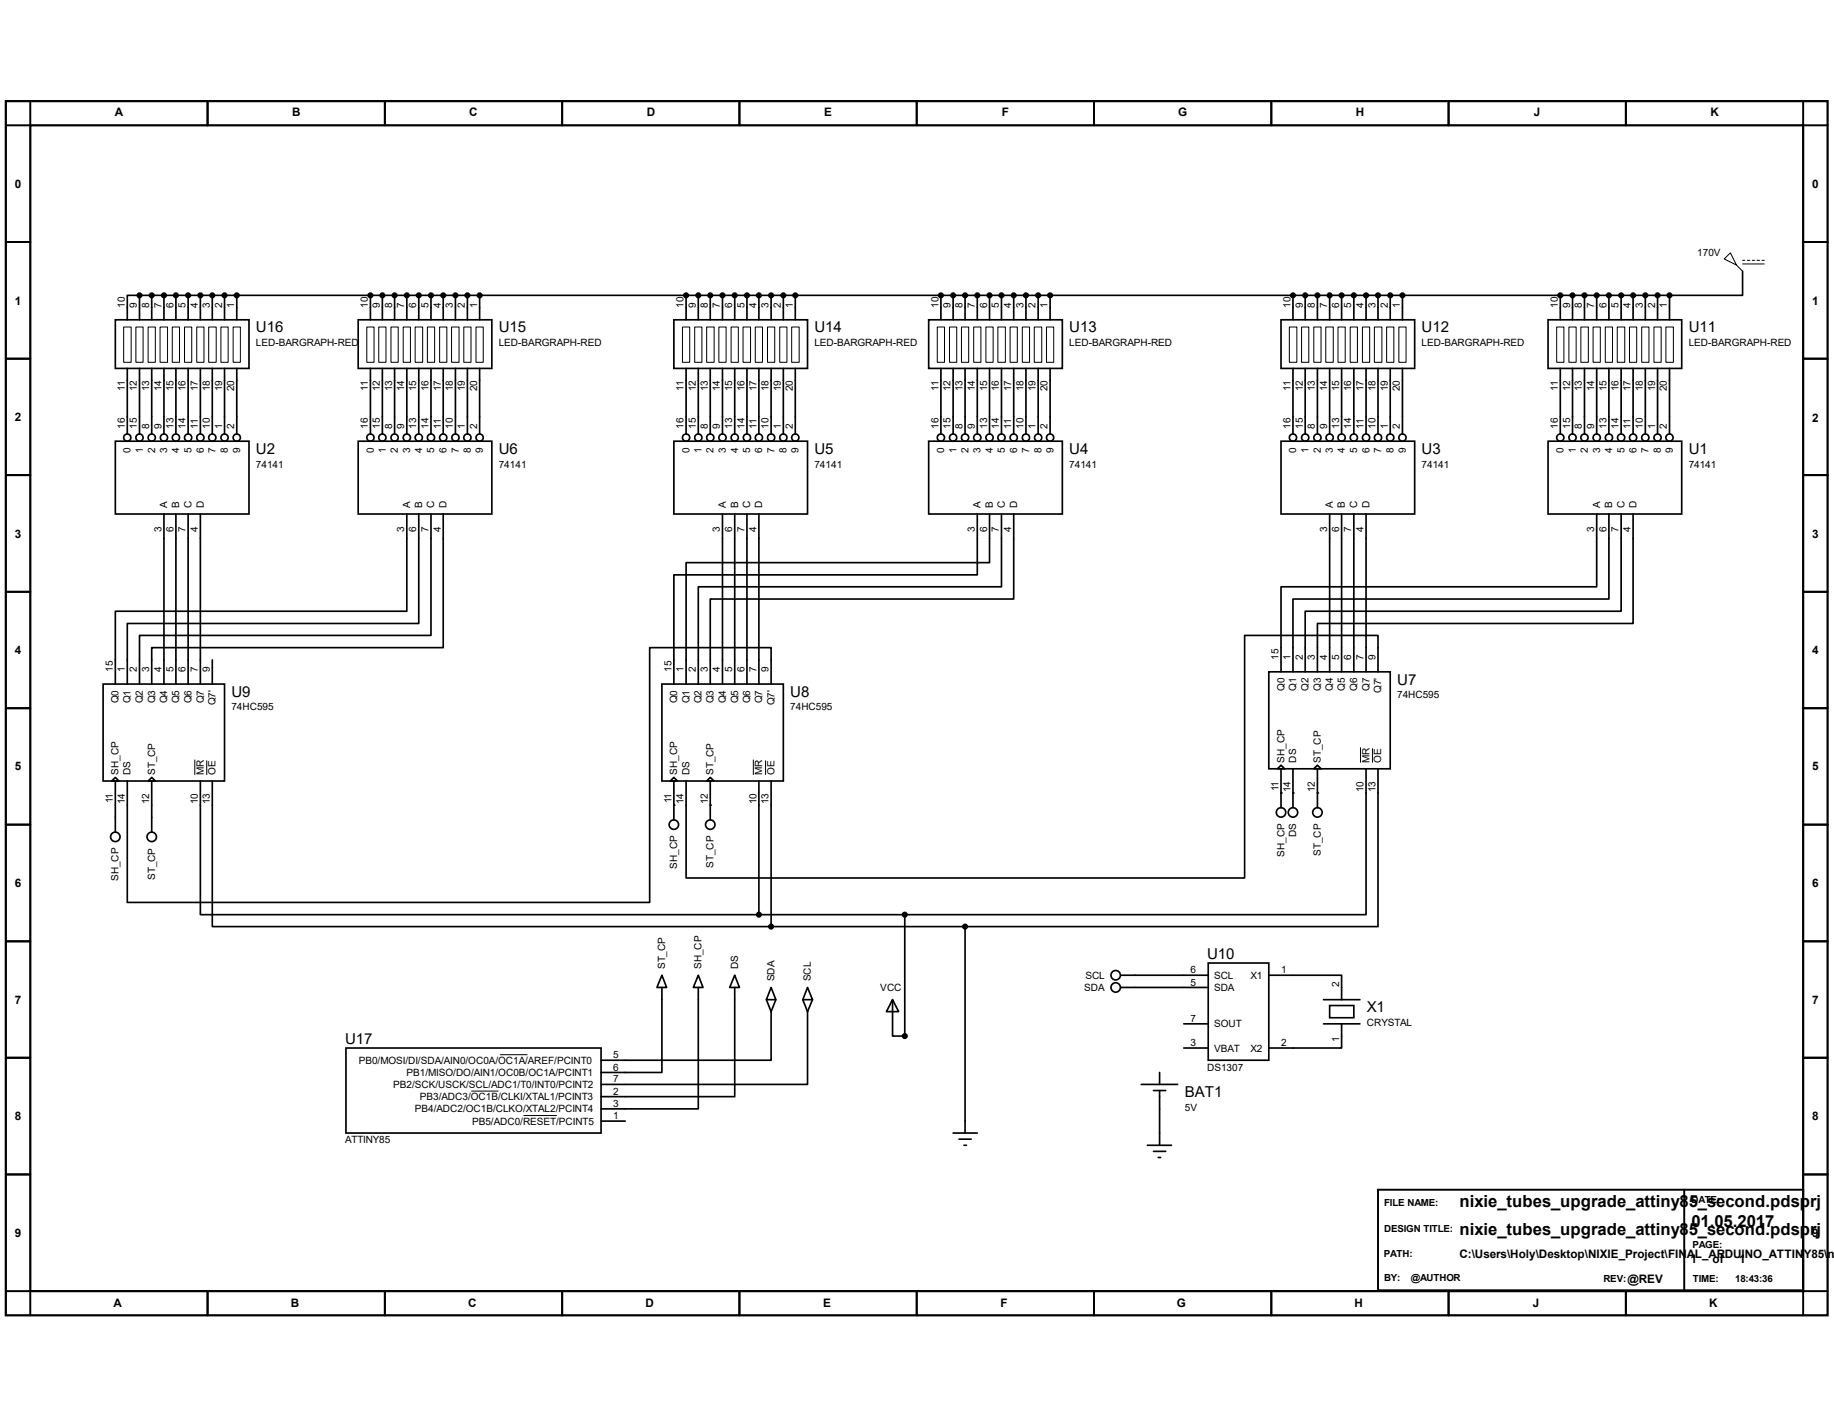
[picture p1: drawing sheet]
<svg xmlns="http://www.w3.org/2000/svg" width="279mm" height="216mm" viewBox="0 0 279 216" stroke-linecap="round" stroke-linejoin="round" font-family="sans-serif">
<path d="M.9 15.4h277.5v185h-277.5zM4.6 19.1h270.1v177.6h-270.1z" fill="none" stroke="#000" stroke-width=".34"/>
<g fill="none" stroke="#000" stroke-width=".3">
<path d="M4.6 15.4v3.7h-3.7M31.6 15.4v3.7M58.6 15.4v3.7M85.6 15.4v3.7M112.6 15.4v3.7M139.7 15.4v3.7M166.7 15.4v3.7M193.7 15.4v3.7M220.7 15.4v3.7M247.7 15.4v3.7M274.7 15.4v3.7h3.7M.9 36.9h3.7"/>
<path d="M274.7 36.9h3.7M.9 54.7h3.7M274.7 54.7h3.7M.9 72.4h3.7M274.7 72.4h3.7M.9 90.2h3.7M274.7 90.2h3.7M.9 107.9h3.7M274.7 107.9h3.7M.9 125.6h3.7M274.7 125.6h3.7M.9 143.4h3.7"/>
<path d="M274.7 143.4h3.7M.9 161.2h3.7M.9 178.9h3.7M274.7 161.2h3.7M274.7 178.9h3.7M.9 196.7h3.7v3.7M31.6 196.7v3.7M58.6 196.7v3.7M85.6 196.7v3.7M112.6 196.7v3.7M139.7 196.7v3.7M166.7 196.7v3.7"/>
<path d="M193.7 196.7v3.7M209.9 181.3h64.8v15.3h-64.8zM220.7 196.7v3.7M247.7 196.7v3.7M256.6 181.3v15.3M278.4 196.7h-3.7v3.7"/>
</g>
<g fill="none" stroke="#000" stroke-width=".25">
<path d="M17.6 48.7h20.3v7.4h-20.3zM19.4 56.1v10M21.3 45h-1.9v3.7M21.3 45h233M21.3 45v3.7M21.3 56.1v10M23.1 45v3.7M23.1 56.1v10M25 45v3.7M25 56.1v10M26.8 45v3.7M26.8 56.1v10"/>
<path d="M28.7 45v3.7M28.7 56.1v10M30.5 45v3.7M30.5 56.1v10M32.3 45v3.7M32.3 56.1v10M34.2 45v3.7M34.2 56.1v10M36.1 45v3.7M36.1 56.1v10M54.6 48.7h20.3v7.4h-20.3zM56.4 45v3.7"/>
<path d="M56.4 56.1v10M58.3 45v3.7M58.3 56.1v10M60.1 45v3.7M60.1 56.1v10M62 45v3.7M62 56.1v10M63.8 45v3.7M63.8 56.1v10M65.7 45v3.7M65.7 56.1v10M67.5 45v3.7"/>
<path d="M67.5 56.1v10M69.4 45v3.7M69.4 56.1v10M71.2 45v3.7M71.2 56.1v10M73.1 45v3.7M73.1 56.1v10M102.7 48.7h20.3v7.4h-20.3zM104.5 45v3.7M104.5 56.1v10M106.4 45v3.7M106.4 56.1v10"/>
<path d="M108.2 45v3.7M108.2 56.1v10M110.1 45v3.7M110.1 56.1v10M111.9 45v3.7M111.9 56.1v10M113.8 45v3.7M113.8 56.1v10M115.6 45v3.7M115.6 56.1v10M117.5 45v3.7M117.5 56.1v10"/>
<path d="M119.3 45v3.7M119.3 56.1v10M121.2 45v3.7M121.2 56.1v10M141.5 48.7h20.3v7.4h-20.3zM143.3 45v3.7M143.3 56.1v10M145.2 45v3.7M145.2 56.1v10M147 45v3.7M147 56.1v10M148.9 45v3.7"/>
<path d="M148.9 56.1v10M150.7 45v3.7M150.7 56.1v10M152.6 45v3.7M152.6 56.1v10M154.4 45v3.7M154.4 56.1v10M156.3 45v3.7M156.3 56.1v10M158.2 45v3.7M158.2 56.1v10M160 45v3.7"/>
<path d="M160 56.1v10M195.2 48.7h20.3v7.4h-20.3zM197 45v3.7M197 56.1v10M198.8 45v3.7M198.8 56.1v10M200.7 45v3.7M200.7 56.1v10M202.6 45v3.7M202.6 56.1v10M204.4 45v3.7M204.4 56.1v10"/>
<path d="M206.2 45v3.7M206.2 56.1v10M208.1 45v3.7M208.1 56.1v10M209.9 45v3.7M209.9 56.1v10M211.8 45v3.7M211.8 56.1v10M213.7 45v3.7M213.7 56.1v10M235.8 48.7h20.4v7.4h-20.4zM237.7 45v3.7"/>
<path d="M237.7 56.1v10M239.6 45v3.7M239.6 56.1v10M241.4 45v3.7M241.4 56.1v10M243.2 45v3.7M243.2 56.1v10M245.1 45v3.7M245.1 56.1v10M247 45v3.7M247 56.1v10M248.8 45v3.7"/>
<path d="M248.8 56.1v10M250.7 45v3.7M250.7 56.1v10M252.5 45v3.7M252.5 56.1v10M254.3 45v3.7M254.3 56.1v10M265.5 41.3v3.7h-11.2M17.6 67.2h20.3v11.1h-20.3zM25 78.3v25.9M26.8 78.3v25.9M28.7 78.3v25.9"/>
<path d="M30.5 78.3v25.9M54.6 67.2h20.3v11.1h-20.3zM62 78.3v14.8h-44.4v11.1M63.8 78.3v16.7h-44.4v9.2M65.7 78.3v18.5h-44.4v7.4M67.5 78.3v20.4h-44.4v5.5M102.7 67.2h20.3v11.1h-20.3zM110.1 78.3v25.9M111.9 78.3v25.9M113.8 78.3v25.9M115.6 78.3v25.9M141.5 67.2h20.3v11.1h-20.3z"/>
<path d="M148.9 78.3v9.3h-46.2v16.6M150.7 78.3v7.4h-46.2v18.5M152.6 78.3v11.1h-46.2v14.8M154.4 78.3v13h-46.2v12.9M195.2 67.2h20.3v11.1h-20.3zM202.6 78.3v24.1M204.4 78.3v24.1M206.2 78.3v24.1M208.1 78.3v24.1M235.8 67.2h20.4v11.1h-20.4zM243.2 78.3v11.1h-48v13M245.1 78.3v13h-48.1v11.1"/>
<path d="M247 78.3v14.8h-48.2v9.3M248.8 78.3v16.7h-48.1v7.4M15.7 104.2h18.5v14.8h-18.5zM17.6 118.4l.5 .6h-1.1zM17.6 119v7.7M23.1 118.4l.6 .6h-1.1zM23.1 119v7.7M30.5 119v20.4h85.1M32.3 119v22.2h85.2M32.3 100.5v3.7M100.8 104.2h18.5v14.8h-18.5zM102.7 118.4l.5 .6h-1.1z"/>
<path d="M102.7 119v5.9M108.2 118.4l.6 .6h-1.1zM108.2 119v5.9M115.6 119v20.4M117.5 104.2v-5.5h-18.5v38.8h-79.6v-18.5M117.5 119v22.2M193.3 102.4h18.5v14.7h-18.5zM195.2 116.6l.5 .5h-1.1zM195.2 117.1v6M197 117.1v6M200.2 117.1l.5-.5 .6 .5zM200.7 117.1v6"/>
<path d="M208.1 117.1v22.3h-70.3M209.9 102.4v-5.6h-20.3v37h-85.1v-14.8M209.9 117.1v24.1h-62.9M102.7 122.7h.1M108.2 122.7h.1M115.6 139.4h22.2M137.8 139.4v18.5h-1.8v-5.6M195.2 120.8h.1M197 120.8h.1M200.7 120.8h.1M52.7 159.7h38.9v12.9h-38.9zM100.8 148.6l.8 1.9h-1.5z"/>
<path d="M100.8 150.5v12.9h-9.2M106.4 148.6l.7 1.9h-1.5zM106.4 150.5v18.5h-14.8M111.9 148.6l.7 1.9h-1.4zM111.9 150.5v16.6h-20.3M116.8 152.3l.7 1.8M117.5 150.5l.7 1.8h-1.4zM117.5 154.1v7.4h-25.9M117.5 141.2h29.5M118.2 152.3l-.7 1.8M122.3 152.3l.7 1.8M123 150.5l.8 1.8h-1.5z"/>
<path d="M123 154.1v11.1h-31.4M123.8 152.3l-.8 1.8M136 152.3l.9 1.8h-1.9zM147 141.2v31.4M170.7 148.6h13.4M170.7 150.5h13.4M180.3 159.7h3.8M180.3 156h3.8M184.1 146.7h9.2v14.8h-9.2zM193.3 148.6h11.1v3.7M201.6 156h5.6M201.6 152.3h5.6"/>
<path d="M202.6 153.2h3.6v1.9h-3.6zM204.4 156v3.7h-11.1M91.6 170.8h3.6M145.2 172.6h3.7M146.1 173.6h1.9M146.9 174.5h.3M173.9 165.2h5.5M174.8 174.5h3.7M175.7 166.2h1.9M175.7 175.4h1.9M176.4 176.4h.4M176.7 163.4v1.8"/>
<path d="M176.7 166.2v8.3"/>
<circle cx="19.4" cy="66.7" r=".55"/>
<circle cx="21.3" cy="66.7" r=".55"/>
<circle cx="23.1" cy="66.7" r=".55"/>
<circle cx="25" cy="66.7" r=".55"/>
<circle cx="26.8" cy="66.7" r=".55"/>
<circle cx="28.7" cy="66.7" r=".55"/>
<circle cx="30.5" cy="66.7" r=".55"/>
<circle cx="32.3" cy="66.7" r=".55"/>
<circle cx="34.2" cy="66.7" r=".55"/>
<circle cx="36.1" cy="66.7" r=".55"/>
<circle cx="56.4" cy="66.7" r=".55"/>
<circle cx="58.3" cy="66.7" r=".55"/>
<circle cx="60.1" cy="66.7" r=".55"/>
<circle cx="62" cy="66.7" r=".55"/>
<circle cx="63.8" cy="66.7" r=".55"/>
<circle cx="65.7" cy="66.7" r=".55"/>
<circle cx="67.5" cy="66.7" r=".55"/>
<circle cx="69.4" cy="66.7" r=".55"/>
<circle cx="71.2" cy="66.7" r=".55"/>
<circle cx="73.1" cy="66.7" r=".55"/>
<circle cx="104.5" cy="66.7" r=".55"/>
<circle cx="106.4" cy="66.7" r=".55"/>
<circle cx="108.2" cy="66.7" r=".55"/>
<circle cx="110.1" cy="66.7" r=".55"/>
<circle cx="111.9" cy="66.7" r=".55"/>
<circle cx="113.8" cy="66.7" r=".55"/>
<circle cx="115.6" cy="66.7" r=".55"/>
<circle cx="117.5" cy="66.7" r=".55"/>
<circle cx="119.3" cy="66.7" r=".55"/>
<circle cx="121.2" cy="66.7" r=".55"/>
<circle cx="143.3" cy="66.7" r=".55"/>
<circle cx="145.2" cy="66.7" r=".55"/>
<circle cx="147" cy="66.7" r=".55"/>
<circle cx="148.9" cy="66.7" r=".55"/>
<circle cx="150.7" cy="66.7" r=".55"/>
<circle cx="152.6" cy="66.7" r=".55"/>
<circle cx="154.4" cy="66.7" r=".55"/>
<circle cx="156.3" cy="66.7" r=".55"/>
<circle cx="158.2" cy="66.7" r=".55"/>
<circle cx="160" cy="66.7" r=".55"/>
<circle cx="197" cy="66.7" r=".55"/>
<circle cx="198.8" cy="66.7" r=".55"/>
<circle cx="200.7" cy="66.7" r=".55"/>
<circle cx="202.6" cy="66.7" r=".55"/>
<circle cx="204.4" cy="66.7" r=".55"/>
<circle cx="206.2" cy="66.7" r=".55"/>
<circle cx="208.1" cy="66.7" r=".55"/>
<circle cx="209.9" cy="66.7" r=".55"/>
<circle cx="211.8" cy="66.7" r=".55"/>
<circle cx="213.7" cy="66.7" r=".55"/>
<circle cx="237.7" cy="66.7" r=".55"/>
<circle cx="239.6" cy="66.7" r=".55"/>
<circle cx="241.4" cy="66.7" r=".55"/>
<circle cx="243.2" cy="66.7" r=".55"/>
<circle cx="245.1" cy="66.7" r=".55"/>
<circle cx="247" cy="66.7" r=".55"/>
<circle cx="248.8" cy="66.7" r=".55"/>
<circle cx="250.7" cy="66.7" r=".55"/>
<circle cx="252.5" cy="66.7" r=".55"/>
<circle cx="254.3" cy="66.7" r=".55"/>
<circle cx="17.6" cy="127.5" r=".72"/>
<circle cx="23.1" cy="127.5" r=".72"/>
<circle cx="102.7" cy="125.6" r=".72"/>
<circle cx="108.2" cy="125.6" r=".72"/>
<circle cx="195.2" cy="123.8" r=".72"/>
<circle cx="197" cy="123.8" r=".72"/>
<circle cx="200.7" cy="123.8" r=".72"/>
<circle cx="170" cy="148.6" r=".72"/>
<circle cx="170" cy="150.5" r=".72"/>
</g>
<g fill="none" stroke="#000" stroke-width=".15">
<path d="M262.7 39.5l.9-1 .9 1.9zM265.5 39.7h.3M266.2 39.7h.4M267 39.7h.3M267.7 39.7h.4M268.4 39.7h.4M18.8 49.8h1.2v5.4h-1.2zM20.7 49.8h1.1v5.4h-1.1zM22.6 49.8h1.1v5.4h-1.1zM24.4 49.8h1.1v5.4h-1.1zM26.2 49.8h1.1v5.4h-1.1zM28.1 49.8h1.1v5.4h-1.1z"/>
<path d="M30 49.8h1.1v5.4h-1.1zM31.8 49.8h1.1v5.4h-1.1zM33.7 49.8h1.1v5.4h-1.1zM35.5 49.8h1.1v5.4h-1.1zM55.9 49.8h1.1v5.4h-1.1zM57.7 49.8h1.1v5.4h-1.1zM59.6 49.8h1.1v5.4h-1.1zM61.4 49.8h1.1v5.4h-1.1zM63.2 49.8h1.2v5.4h-1.2zM65.1 49.8h1.1v5.4h-1.1zM67 49.8h1.1v5.4h-1.1zM68.8 49.8h1.1v5.4h-1.1z"/>
<path d="M70.7 49.8h1.1v5.4h-1.1zM72.5 49.8h1.1v5.4h-1.1zM104 49.8h1.1v5.4h-1.1zM105.8 49.8h1.1v5.4h-1.1zM107.7 49.8h1.1v5.4h-1.1zM109.5 49.8h1.1v5.4h-1.1zM111.4 49.8h1.1v5.4h-1.1zM113.2 49.8h1.1v5.4h-1.1zM115.1 49.8h1.1v5.4h-1.1zM116.9 49.8h1.1v5.4h-1.1zM118.8 49.8h1.1v5.4h-1.1zM120.6 49.8h1.2v5.4h-1.2z"/>
<path d="M142.8 49.8h1.1v5.4h-1.1zM144.7 49.8h1.1v5.4h-1.1zM146.5 49.8h1.1v5.4h-1.1zM148.3 49.8h1.1v5.4h-1.1zM150.2 49.8h1.1v5.4h-1.1zM152 49.8h1.2v5.4h-1.2zM153.9 49.8h1.1v5.4h-1.1zM155.7 49.8h1.1v5.4h-1.1zM157.6 49.8h1.1v5.4h-1.1zM159.4 49.8h1.1v5.4h-1.1zM196.4 49.8h1.2v5.4h-1.2zM198.3 49.8h1.1v5.4h-1.1z"/>
<path d="M200.2 49.8h1.1v5.4h-1.1zM202 49.8h1.1v5.4h-1.1zM203.8 49.8h1.1v5.4h-1.1zM205.7 49.8h1.1v5.4h-1.1zM207.6 49.8h1.1v5.4h-1.1zM209.4 49.8h1.1v5.4h-1.1zM211.2 49.8h1.1v5.4h-1.1zM213.1 49.8h1.1v5.4h-1.1zM237.2 49.8h1.1v5.4h-1.1zM239 49.8h1.1v5.4h-1.1zM240.8 49.8h1.2v5.4h-1.2zM242.7 49.8h1.1v5.4h-1.1z"/>
<path d="M244.6 49.8h1.1v5.4h-1.1zM246.4 49.8h1.1v5.4h-1.1zM248.2 49.8h1.1v5.4h-1.1zM250.1 49.8h1.1v5.4h-1.1zM252 49.8h1.1v5.4h-1.1zM253.8 49.8h1.1v5.4h-1.1zM264.5 40.4l1 .9M265.5 40.2h3.3M29.7 115.7v2.4M31.5 115.9v2.2M114.8 115.7v2.4M116.6 115.9v2.2"/>
<path d="M207.3 113.9v2.3M209.1 114v2.2M71.8 166.2h4.1M76.2 160.7h4.1M79.8 170h5"/>
</g>
<g fill="#000" stroke="#000" stroke-width=".25">
<circle cx="21.3" cy="45" r=".34"/>
<circle cx="23.1" cy="45" r=".34"/>
<circle cx="25" cy="45" r=".34"/>
<circle cx="26.8" cy="45" r=".34"/>
<circle cx="28.7" cy="45" r=".34"/>
<circle cx="30.5" cy="45" r=".34"/>
<circle cx="32.3" cy="45" r=".34"/>
<circle cx="34.2" cy="45" r=".34"/>
<circle cx="36.1" cy="45" r=".34"/>
<circle cx="56.4" cy="45" r=".34"/>
<circle cx="58.3" cy="45" r=".34"/>
<circle cx="60.1" cy="45" r=".34"/>
<circle cx="62" cy="45" r=".34"/>
<circle cx="63.8" cy="45" r=".34"/>
<circle cx="65.7" cy="45" r=".34"/>
<circle cx="67.5" cy="45" r=".34"/>
<circle cx="69.4" cy="45" r=".34"/>
<circle cx="71.2" cy="45" r=".34"/>
<circle cx="73.1" cy="45" r=".34"/>
<circle cx="104.5" cy="45" r=".34"/>
<circle cx="106.4" cy="45" r=".34"/>
<circle cx="108.2" cy="45" r=".34"/>
<circle cx="110.1" cy="45" r=".34"/>
<circle cx="111.9" cy="45" r=".34"/>
<circle cx="113.8" cy="45" r=".34"/>
<circle cx="115.6" cy="45" r=".34"/>
<circle cx="117.5" cy="45" r=".34"/>
<circle cx="119.3" cy="45" r=".34"/>
<circle cx="121.2" cy="45" r=".34"/>
<circle cx="143.3" cy="45" r=".34"/>
<circle cx="145.2" cy="45" r=".34"/>
<circle cx="147" cy="45" r=".34"/>
<circle cx="148.9" cy="45" r=".34"/>
<circle cx="150.7" cy="45" r=".34"/>
<circle cx="152.6" cy="45" r=".34"/>
<circle cx="154.4" cy="45" r=".34"/>
<circle cx="156.3" cy="45" r=".34"/>
<circle cx="158.2" cy="45" r=".34"/>
<circle cx="160" cy="45" r=".34"/>
<circle cx="197" cy="45" r=".34"/>
<circle cx="198.8" cy="45" r=".34"/>
<circle cx="200.7" cy="45" r=".34"/>
<circle cx="202.6" cy="45" r=".34"/>
<circle cx="204.4" cy="45" r=".34"/>
<circle cx="206.2" cy="45" r=".34"/>
<circle cx="208.1" cy="45" r=".34"/>
<circle cx="209.9" cy="45" r=".34"/>
<circle cx="211.8" cy="45" r=".34"/>
<circle cx="213.7" cy="45" r=".34"/>
<circle cx="237.7" cy="45" r=".34"/>
<circle cx="239.6" cy="45" r=".34"/>
<circle cx="241.4" cy="45" r=".34"/>
<circle cx="243.2" cy="45" r=".34"/>
<circle cx="245.1" cy="45" r=".34"/>
<circle cx="247" cy="45" r=".34"/>
<circle cx="248.8" cy="45" r=".34"/>
<circle cx="250.7" cy="45" r=".34"/>
<circle cx="252.5" cy="45" r=".34"/>
<circle cx="254.3" cy="45" r=".34"/>
<circle cx="115.6" cy="139.4" r=".34"/>
<circle cx="137.8" cy="139.4" r=".34"/>
<circle cx="117.5" cy="141.2" r=".34"/>
<circle cx="137.8" cy="157.9" r=".34"/>
<circle cx="147" cy="141.2" r=".34"/>
</g>
<g font-size="2.5">
<text x="222.3" y="183.9">nixie_tubes_upgrade_attiny85_second.pdsprj</text>
<text x="222.3" y="188.1">nixie_tubes_upgrade_attiny85_second.pdsprj</text>
<text x="257.7" y="186.9">01.05.2017</text>
</g>
<g font-size="2.3">
<text x="39" y="50.6">U16</text>
<text x="76" y="50.6">U15</text>
<text x="124.1" y="50.6">U14</text>
<text x="162.9" y="50.6">U13</text>
<text x="216.6" y="50.6">U12</text>
<text x="257.3" y="50.6">U11</text>
<text x="39" y="69.1">U2</text>
<text x="76" y="69.1">U6</text>
<text x="124.1" y="69.1">U5</text>
<text x="162.9" y="69.1">U4</text>
<text x="216.6" y="69.1">U3</text>
<text x="257.3" y="69.1">U1</text>
<text x="35.3" y="106.2">U9</text>
<text x="120.4" y="106.2">U8</text>
<text x="212.9" y="104.3">U7</text>
<text x="183.9" y="146.1">U10</text>
<text x="208.2" y="154.2">X1</text>
<text x="52.6" y="159.1">U17</text>
<text x="180.5" y="167.2">BAT1</text>
</g>
<g font-size="1.8">
<text x="17.5" y="17.7">A</text>
<text x="44.5" y="17.7">B</text>
<text x="71.5" y="17.7">C</text>
<text x="98.5" y="17.7">D</text>
<text x="125.6" y="17.7">E</text>
<text x="152.6" y="17.7">F</text>
<text x="179.5" y="17.7">G</text>
<text x="206.5" y="17.7">H</text>
<text x="233.7" y="17.7">J</text>
<text x="260.6" y="17.7">K</text>
<text x="2.2" y="28.6">0</text>
<text x="276.1" y="28.6">0</text>
<text x="2.2" y="46.4">1</text>
<text x="276.1" y="46.4">1</text>
<text x="2.2" y="64.1">2</text>
<text x="276.1" y="64.3">2</text>
<text x="2.2" y="81.9">3</text>
<text x="276.1" y="81.9">3</text>
<text x="2.2" y="99.7">4</text>
<text x="276.1" y="99.7">4</text>
<text x="2.2" y="117.4">5</text>
<text x="276.1" y="117.4">5</text>
<text x="2.2" y="135.2">6</text>
<text x="276.1" y="135.2">6</text>
<text x="2.2" y="153">7</text>
<text x="276.1" y="153">7</text>
<text x="2.2" y="170.7">8</text>
<text x="276.1" y="170.7">8</text>
<text x="2.2" y="188.5">9</text>
<text x="222.3" y="191.7">C:\Users\Holy\Desktop\NIXIE_Project\FINAL_ARDUINO_ATTINY85\nix</text>
<text x="276.1" y="188.5">9</text>
<text x="247.9" y="195.4">@REV</text>
<text x="257.6" y="192.4">1</text>
<text x="260.9" y="192.4">of</text>
<text x="265" y="192.4">1</text>
<text x="17.3" y="199.2">A</text>
<text x="44.3" y="199.2">B</text>
<text x="71.3" y="199.2">C</text>
<text x="98.3" y="199.2">D</text>
<text x="125.4" y="199.2">E</text>
<text x="152.4" y="199.2">F</text>
<text x="179.3" y="199.2">G</text>
<text x="206.3" y="199.2">H</text>
<text x="233.5" y="199.2">J</text>
<text x="260.4" y="199.2">K</text>
</g>
<g font-size="1.5">
<text x="258.6" y="39.1">170V</text>
<text x="19" y="46.9" transform="rotate(-90 19 46.9)">10</text>
<text x="20.9" y="46.9" transform="rotate(-90 20.9 46.9)">9</text>
<text x="22.7" y="46.9" transform="rotate(-90 22.7 46.9)">8</text>
<text x="24.6" y="46.9" transform="rotate(-90 24.6 46.9)">7</text>
<text x="26.4" y="46.9" transform="rotate(-90 26.4 46.9)">6</text>
<text x="28.3" y="46.9" transform="rotate(-90 28.3 46.9)">5</text>
<text x="30.1" y="46.9" transform="rotate(-90 30.1 46.9)">4</text>
<text x="32" y="46.9" transform="rotate(-90 32 46.9)">3</text>
<text x="33.8" y="46.9" transform="rotate(-90 33.8 46.9)">2</text>
<text x="35.7" y="46.9" transform="rotate(-90 35.7 46.9)">1</text>
<text x="56" y="46.9" transform="rotate(-90 56 46.9)">10</text>
<text x="57.9" y="46.9" transform="rotate(-90 57.9 46.9)">9</text>
<text x="59.7" y="46.9" transform="rotate(-90 59.7 46.9)">8</text>
<text x="61.6" y="46.9" transform="rotate(-90 61.6 46.9)">7</text>
<text x="63.4" y="46.9" transform="rotate(-90 63.4 46.9)">6</text>
<text x="65.3" y="46.9" transform="rotate(-90 65.3 46.9)">5</text>
<text x="67.1" y="46.9" transform="rotate(-90 67.1 46.9)">4</text>
<text x="69" y="46.9" transform="rotate(-90 69 46.9)">3</text>
<text x="70.8" y="46.9" transform="rotate(-90 70.8 46.9)">2</text>
<text x="72.7" y="46.9" transform="rotate(-90 72.7 46.9)">1</text>
<text x="104.1" y="46.9" transform="rotate(-90 104.1 46.9)">10</text>
<text x="106" y="46.9" transform="rotate(-90 106 46.9)">9</text>
<text x="107.8" y="46.9" transform="rotate(-90 107.8 46.9)">8</text>
<text x="109.7" y="46.9" transform="rotate(-90 109.7 46.9)">7</text>
<text x="111.5" y="46.9" transform="rotate(-90 111.5 46.9)">6</text>
<text x="113.4" y="46.9" transform="rotate(-90 113.4 46.9)">5</text>
<text x="115.2" y="46.9" transform="rotate(-90 115.2 46.9)">4</text>
<text x="117.1" y="46.9" transform="rotate(-90 117.1 46.9)">3</text>
<text x="119" y="46.9" transform="rotate(-90 119 46.9)">2</text>
<text x="120.8" y="46.9" transform="rotate(-90 120.8 46.9)">1</text>
<text x="143" y="46.9" transform="rotate(-90 143 46.9)">10</text>
<text x="144.8" y="46.9" transform="rotate(-90 144.8 46.9)">9</text>
<text x="146.6" y="46.9" transform="rotate(-90 146.6 46.9)">8</text>
<text x="148.5" y="46.9" transform="rotate(-90 148.5 46.9)">7</text>
<text x="150.4" y="46.9" transform="rotate(-90 150.4 46.9)">6</text>
<text x="152.2" y="46.9" transform="rotate(-90 152.2 46.9)">5</text>
<text x="154" y="46.9" transform="rotate(-90 154 46.9)">4</text>
<text x="155.9" y="46.9" transform="rotate(-90 155.9 46.9)">3</text>
<text x="157.8" y="46.9" transform="rotate(-90 157.8 46.9)">2</text>
<text x="159.6" y="46.9" transform="rotate(-90 159.6 46.9)">1</text>
<text x="196.6" y="46.9" transform="rotate(-90 196.6 46.9)">10</text>
<text x="198.5" y="46.9" transform="rotate(-90 198.5 46.9)">9</text>
<text x="200.3" y="46.9" transform="rotate(-90 200.3 46.9)">8</text>
<text x="202.2" y="46.9" transform="rotate(-90 202.2 46.9)">7</text>
<text x="204" y="46.9" transform="rotate(-90 204 46.9)">6</text>
<text x="205.9" y="46.9" transform="rotate(-90 205.9 46.9)">5</text>
<text x="207.7" y="46.9" transform="rotate(-90 207.7 46.9)">4</text>
<text x="209.5" y="46.9" transform="rotate(-90 209.5 46.9)">3</text>
<text x="211.4" y="46.9" transform="rotate(-90 211.4 46.9)">2</text>
<text x="213.3" y="46.9" transform="rotate(-90 213.3 46.9)">1</text>
<text x="237.3" y="46.9" transform="rotate(-90 237.3 46.9)">10</text>
<text x="239.2" y="46.9" transform="rotate(-90 239.2 46.9)">9</text>
<text x="241" y="46.9" transform="rotate(-90 241 46.9)">8</text>
<text x="242.9" y="46.9" transform="rotate(-90 242.9 46.9)">7</text>
<text x="244.7" y="46.9" transform="rotate(-90 244.7 46.9)">6</text>
<text x="246.6" y="46.9" transform="rotate(-90 246.6 46.9)">5</text>
<text x="248.4" y="46.9" transform="rotate(-90 248.4 46.9)">4</text>
<text x="250.3" y="46.9" transform="rotate(-90 250.3 46.9)">3</text>
<text x="252.1" y="46.9" transform="rotate(-90 252.1 46.9)">2</text>
<text x="254" y="46.9" transform="rotate(-90 254 46.9)">1</text>
<text x="39" y="52.7">LED-BARGRAPH-RED</text>
<text x="76" y="52.7">LED-BARGRAPH-RED</text>
<text x="124.1" y="52.7">LED-BARGRAPH-RED</text>
<text x="162.9" y="52.7">LED-BARGRAPH-RED</text>
<text x="216.6" y="52.7">LED-BARGRAPH-RED</text>
<text x="257.3" y="52.7">LED-BARGRAPH-RED</text>
<text x="19" y="59.5" transform="rotate(-90 19 59.5)">11</text>
<text x="20.9" y="59.6" transform="rotate(-90 20.9 59.6)">12</text>
<text x="22.7" y="59.6" transform="rotate(-90 22.7 59.6)">13</text>
<text x="24.6" y="59.6" transform="rotate(-90 24.6 59.6)">14</text>
<text x="26.4" y="59.6" transform="rotate(-90 26.4 59.6)">15</text>
<text x="28.3" y="59.6" transform="rotate(-90 28.3 59.6)">16</text>
<text x="30.1" y="59.6" transform="rotate(-90 30.1 59.6)">17</text>
<text x="32" y="59.6" transform="rotate(-90 32 59.6)">18</text>
<text x="33.8" y="59.6" transform="rotate(-90 33.8 59.6)">19</text>
<text x="35.7" y="59.6" transform="rotate(-90 35.7 59.6)">20</text>
<text x="56" y="59.5" transform="rotate(-90 56 59.5)">11</text>
<text x="57.9" y="59.6" transform="rotate(-90 57.9 59.6)">12</text>
<text x="59.7" y="59.6" transform="rotate(-90 59.7 59.6)">13</text>
<text x="61.6" y="59.6" transform="rotate(-90 61.6 59.6)">14</text>
<text x="63.4" y="59.6" transform="rotate(-90 63.4 59.6)">15</text>
<text x="65.3" y="59.6" transform="rotate(-90 65.3 59.6)">16</text>
<text x="67.1" y="59.6" transform="rotate(-90 67.1 59.6)">17</text>
<text x="69" y="59.6" transform="rotate(-90 69 59.6)">18</text>
<text x="70.8" y="59.6" transform="rotate(-90 70.8 59.6)">19</text>
<text x="72.7" y="59.6" transform="rotate(-90 72.7 59.6)">20</text>
<text x="104.1" y="59.5" transform="rotate(-90 104.1 59.5)">11</text>
<text x="106" y="59.6" transform="rotate(-90 106 59.6)">12</text>
<text x="107.8" y="59.6" transform="rotate(-90 107.8 59.6)">13</text>
<text x="109.7" y="59.6" transform="rotate(-90 109.7 59.6)">14</text>
<text x="111.5" y="59.6" transform="rotate(-90 111.5 59.6)">15</text>
<text x="113.4" y="59.6" transform="rotate(-90 113.4 59.6)">16</text>
<text x="115.2" y="59.6" transform="rotate(-90 115.2 59.6)">17</text>
<text x="117.1" y="59.6" transform="rotate(-90 117.1 59.6)">18</text>
<text x="119" y="59.6" transform="rotate(-90 119 59.6)">19</text>
<text x="120.8" y="59.6" transform="rotate(-90 120.8 59.6)">20</text>
<text x="143" y="59.5" transform="rotate(-90 143 59.5)">11</text>
<text x="144.8" y="59.6" transform="rotate(-90 144.8 59.6)">12</text>
<text x="146.6" y="59.6" transform="rotate(-90 146.6 59.6)">13</text>
<text x="148.5" y="59.6" transform="rotate(-90 148.5 59.6)">14</text>
<text x="150.4" y="59.6" transform="rotate(-90 150.4 59.6)">15</text>
<text x="152.2" y="59.6" transform="rotate(-90 152.2 59.6)">16</text>
<text x="154" y="59.6" transform="rotate(-90 154 59.6)">17</text>
<text x="155.9" y="59.6" transform="rotate(-90 155.9 59.6)">18</text>
<text x="157.8" y="59.6" transform="rotate(-90 157.8 59.6)">19</text>
<text x="159.6" y="59.6" transform="rotate(-90 159.6 59.6)">20</text>
<text x="196.6" y="59.5" transform="rotate(-90 196.6 59.5)">11</text>
<text x="198.5" y="59.6" transform="rotate(-90 198.5 59.6)">12</text>
<text x="200.3" y="59.6" transform="rotate(-90 200.3 59.6)">13</text>
<text x="202.2" y="59.6" transform="rotate(-90 202.2 59.6)">14</text>
<text x="204" y="59.6" transform="rotate(-90 204 59.6)">15</text>
<text x="205.9" y="59.6" transform="rotate(-90 205.9 59.6)">16</text>
<text x="207.7" y="59.6" transform="rotate(-90 207.7 59.6)">17</text>
<text x="209.5" y="59.6" transform="rotate(-90 209.5 59.6)">18</text>
<text x="211.4" y="59.6" transform="rotate(-90 211.4 59.6)">19</text>
<text x="213.3" y="59.6" transform="rotate(-90 213.3 59.6)">20</text>
<text x="237.3" y="59.5" transform="rotate(-90 237.3 59.5)">11</text>
<text x="239.2" y="59.6" transform="rotate(-90 239.2 59.6)">12</text>
<text x="241" y="59.6" transform="rotate(-90 241 59.6)">13</text>
<text x="242.9" y="59.6" transform="rotate(-90 242.9 59.6)">14</text>
<text x="244.7" y="59.6" transform="rotate(-90 244.7 59.6)">15</text>
<text x="246.6" y="59.6" transform="rotate(-90 246.6 59.6)">16</text>
<text x="248.4" y="59.6" transform="rotate(-90 248.4 59.6)">17</text>
<text x="250.3" y="59.6" transform="rotate(-90 250.3 59.6)">18</text>
<text x="252.1" y="59.6" transform="rotate(-90 252.1 59.6)">19</text>
<text x="254" y="59.6" transform="rotate(-90 254 59.6)">20</text>
<text x="19" y="65.4" transform="rotate(-90 19 65.4)">16</text>
<text x="20.9" y="65.4" transform="rotate(-90 20.9 65.4)">15</text>
<text x="22.7" y="65.4" transform="rotate(-90 22.7 65.4)">8</text>
<text x="24.6" y="65.4" transform="rotate(-90 24.6 65.4)">9</text>
<text x="26.4" y="65.4" transform="rotate(-90 26.4 65.4)">13</text>
<text x="28.3" y="65.4" transform="rotate(-90 28.3 65.4)">14</text>
<text x="30.1" y="65.4" transform="rotate(-90 30.1 65.4)">11</text>
<text x="32" y="65.4" transform="rotate(-90 32 65.4)">10</text>
<text x="33.8" y="65.4" transform="rotate(-90 33.8 65.4)">1</text>
<text x="35.7" y="65.4" transform="rotate(-90 35.7 65.4)">2</text>
<text x="56" y="65.4" transform="rotate(-90 56 65.4)">16</text>
<text x="57.9" y="65.4" transform="rotate(-90 57.9 65.4)">15</text>
<text x="59.7" y="65.4" transform="rotate(-90 59.7 65.4)">8</text>
<text x="61.6" y="65.4" transform="rotate(-90 61.6 65.4)">9</text>
<text x="63.4" y="65.4" transform="rotate(-90 63.4 65.4)">13</text>
<text x="65.3" y="65.4" transform="rotate(-90 65.3 65.4)">14</text>
<text x="67.1" y="65.4" transform="rotate(-90 67.1 65.4)">11</text>
<text x="69" y="65.4" transform="rotate(-90 69 65.4)">10</text>
<text x="70.8" y="65.4" transform="rotate(-90 70.8 65.4)">1</text>
<text x="72.7" y="65.4" transform="rotate(-90 72.7 65.4)">2</text>
<text x="104.1" y="65.4" transform="rotate(-90 104.1 65.4)">16</text>
<text x="106" y="65.4" transform="rotate(-90 106 65.4)">15</text>
<text x="107.8" y="65.4" transform="rotate(-90 107.8 65.4)">8</text>
<text x="109.7" y="65.4" transform="rotate(-90 109.7 65.4)">9</text>
<text x="111.5" y="65.4" transform="rotate(-90 111.5 65.4)">13</text>
<text x="113.4" y="65.4" transform="rotate(-90 113.4 65.4)">14</text>
<text x="115.2" y="65.4" transform="rotate(-90 115.2 65.4)">11</text>
<text x="117.1" y="65.4" transform="rotate(-90 117.1 65.4)">10</text>
<text x="119" y="65.4" transform="rotate(-90 119 65.4)">1</text>
<text x="120.8" y="65.4" transform="rotate(-90 120.8 65.4)">2</text>
<text x="143" y="65.4" transform="rotate(-90 143 65.4)">16</text>
<text x="144.8" y="65.4" transform="rotate(-90 144.8 65.4)">15</text>
<text x="146.6" y="65.4" transform="rotate(-90 146.6 65.4)">8</text>
<text x="148.5" y="65.4" transform="rotate(-90 148.5 65.4)">9</text>
<text x="150.4" y="65.4" transform="rotate(-90 150.4 65.4)">13</text>
<text x="152.2" y="65.4" transform="rotate(-90 152.2 65.4)">14</text>
<text x="154" y="65.4" transform="rotate(-90 154 65.4)">11</text>
<text x="155.9" y="65.4" transform="rotate(-90 155.9 65.4)">10</text>
<text x="157.8" y="65.4" transform="rotate(-90 157.8 65.4)">1</text>
<text x="159.6" y="65.4" transform="rotate(-90 159.6 65.4)">2</text>
<text x="196.6" y="65.4" transform="rotate(-90 196.6 65.4)">16</text>
<text x="198.5" y="65.4" transform="rotate(-90 198.5 65.4)">15</text>
<text x="200.3" y="65.4" transform="rotate(-90 200.3 65.4)">8</text>
<text x="202.2" y="65.4" transform="rotate(-90 202.2 65.4)">9</text>
<text x="204" y="65.4" transform="rotate(-90 204 65.4)">13</text>
<text x="205.9" y="65.4" transform="rotate(-90 205.9 65.4)">14</text>
<text x="207.7" y="65.4" transform="rotate(-90 207.7 65.4)">11</text>
<text x="209.5" y="65.4" transform="rotate(-90 209.5 65.4)">10</text>
<text x="211.4" y="65.4" transform="rotate(-90 211.4 65.4)">1</text>
<text x="213.3" y="65.4" transform="rotate(-90 213.3 65.4)">2</text>
<text x="237.3" y="65.4" transform="rotate(-90 237.3 65.4)">16</text>
<text x="239.2" y="65.4" transform="rotate(-90 239.2 65.4)">15</text>
<text x="241" y="65.4" transform="rotate(-90 241 65.4)">8</text>
<text x="242.9" y="65.4" transform="rotate(-90 242.9 65.4)">9</text>
<text x="244.7" y="65.4" transform="rotate(-90 244.7 65.4)">13</text>
<text x="246.6" y="65.4" transform="rotate(-90 246.6 65.4)">14</text>
<text x="248.4" y="65.4" transform="rotate(-90 248.4 65.4)">11</text>
<text x="250.3" y="65.4" transform="rotate(-90 250.3 65.4)">10</text>
<text x="252.1" y="65.4" transform="rotate(-90 252.1 65.4)">1</text>
<text x="254" y="65.4" transform="rotate(-90 254 65.4)">2</text>
<text x="19.9" y="69" transform="rotate(-90 19.9 69)">0</text>
<text x="21.8" y="69" transform="rotate(-90 21.8 69)">1</text>
<text x="23.6" y="69" transform="rotate(-90 23.6 69)">2</text>
<text x="25.5" y="69" transform="rotate(-90 25.5 69)">3</text>
<text x="27.3" y="69" transform="rotate(-90 27.3 69)">4</text>
<text x="29.2" y="69" transform="rotate(-90 29.2 69)">5</text>
<text x="31" y="69" transform="rotate(-90 31 69)">6</text>
<text x="32.9" y="69" transform="rotate(-90 32.9 69)">7</text>
<text x="34.7" y="69" transform="rotate(-90 34.7 69)">8</text>
<text x="36.6" y="69" transform="rotate(-90 36.6 69)">9</text>
<text x="39" y="71.2">74141</text>
<text x="56.9" y="69" transform="rotate(-90 56.9 69)">0</text>
<text x="58.8" y="69" transform="rotate(-90 58.8 69)">1</text>
<text x="60.6" y="69" transform="rotate(-90 60.6 69)">2</text>
<text x="62.5" y="69" transform="rotate(-90 62.5 69)">3</text>
<text x="64.3" y="69" transform="rotate(-90 64.3 69)">4</text>
<text x="66.2" y="69" transform="rotate(-90 66.2 69)">5</text>
<text x="68" y="69" transform="rotate(-90 68 69)">6</text>
<text x="69.9" y="69" transform="rotate(-90 69.9 69)">7</text>
<text x="71.7" y="69" transform="rotate(-90 71.7 69)">8</text>
<text x="73.6" y="69" transform="rotate(-90 73.6 69)">9</text>
<text x="76" y="71.2">74141</text>
<text x="105" y="69" transform="rotate(-90 105 69)">0</text>
<text x="106.9" y="69" transform="rotate(-90 106.9 69)">1</text>
<text x="108.7" y="69" transform="rotate(-90 108.7 69)">2</text>
<text x="110.6" y="69" transform="rotate(-90 110.6 69)">3</text>
<text x="112.4" y="69" transform="rotate(-90 112.4 69)">4</text>
<text x="114.3" y="69" transform="rotate(-90 114.3 69)">5</text>
<text x="116.1" y="69" transform="rotate(-90 116.1 69)">6</text>
<text x="118" y="69" transform="rotate(-90 118 69)">7</text>
<text x="119.8" y="69" transform="rotate(-90 119.8 69)">8</text>
<text x="121.7" y="69" transform="rotate(-90 121.7 69)">9</text>
<text x="124.1" y="71.2">74141</text>
<text x="143.8" y="69" transform="rotate(-90 143.8 69)">0</text>
<text x="145.7" y="69" transform="rotate(-90 145.7 69)">1</text>
<text x="147.5" y="69" transform="rotate(-90 147.5 69)">2</text>
<text x="149.4" y="69" transform="rotate(-90 149.4 69)">3</text>
<text x="151.3" y="69" transform="rotate(-90 151.3 69)">4</text>
<text x="153.1" y="69" transform="rotate(-90 153.1 69)">5</text>
<text x="154.9" y="69" transform="rotate(-90 154.9 69)">6</text>
<text x="156.8" y="69" transform="rotate(-90 156.8 69)">7</text>
<text x="158.7" y="69" transform="rotate(-90 158.7 69)">8</text>
<text x="160.5" y="69" transform="rotate(-90 160.5 69)">9</text>
<text x="162.9" y="71.2">74141</text>
<text x="197.5" y="69" transform="rotate(-90 197.5 69)">0</text>
<text x="199.3" y="69" transform="rotate(-90 199.3 69)">1</text>
<text x="201.2" y="69" transform="rotate(-90 201.2 69)">2</text>
<text x="203.1" y="69" transform="rotate(-90 203.1 69)">3</text>
<text x="204.9" y="69" transform="rotate(-90 204.9 69)">4</text>
<text x="206.8" y="69" transform="rotate(-90 206.8 69)">5</text>
<text x="208.6" y="69" transform="rotate(-90 208.6 69)">6</text>
<text x="210.4" y="69" transform="rotate(-90 210.4 69)">7</text>
<text x="212.3" y="69" transform="rotate(-90 212.3 69)">8</text>
<text x="214.2" y="69" transform="rotate(-90 214.2 69)">9</text>
<text x="216.6" y="71.2">74141</text>
<text x="238.2" y="69" transform="rotate(-90 238.2 69)">0</text>
<text x="240.1" y="69" transform="rotate(-90 240.1 69)">1</text>
<text x="241.9" y="69" transform="rotate(-90 241.9 69)">2</text>
<text x="243.8" y="69" transform="rotate(-90 243.8 69)">3</text>
<text x="245.6" y="69" transform="rotate(-90 245.6 69)">4</text>
<text x="247.5" y="69" transform="rotate(-90 247.5 69)">5</text>
<text x="249.3" y="69" transform="rotate(-90 249.3 69)">6</text>
<text x="251.2" y="69" transform="rotate(-90 251.2 69)">7</text>
<text x="253" y="69" transform="rotate(-90 253 69)">8</text>
<text x="254.8" y="69" transform="rotate(-90 254.8 69)">9</text>
<text x="257.3" y="71.2">74141</text>
<text x="25.5" y="77.4" transform="rotate(-90 25.5 77.4)">A</text>
<text x="27.3" y="77.4" transform="rotate(-90 27.3 77.4)">B</text>
<text x="29.2" y="77.4" transform="rotate(-90 29.2 77.4)">C</text>
<text x="31" y="77.4" transform="rotate(-90 31 77.4)">D</text>
<text x="62.5" y="77.4" transform="rotate(-90 62.5 77.4)">A</text>
<text x="64.3" y="77.4" transform="rotate(-90 64.3 77.4)">B</text>
<text x="66.2" y="77.4" transform="rotate(-90 66.2 77.4)">C</text>
<text x="68" y="77.4" transform="rotate(-90 68 77.4)">D</text>
<text x="110.6" y="77.4" transform="rotate(-90 110.6 77.4)">A</text>
<text x="112.4" y="77.4" transform="rotate(-90 112.4 77.4)">B</text>
<text x="114.3" y="77.4" transform="rotate(-90 114.3 77.4)">C</text>
<text x="116.1" y="77.4" transform="rotate(-90 116.1 77.4)">D</text>
<text x="149.4" y="77.4" transform="rotate(-90 149.4 77.4)">A</text>
<text x="151.3" y="77.4" transform="rotate(-90 151.3 77.4)">B</text>
<text x="153.1" y="77.4" transform="rotate(-90 153.1 77.4)">C</text>
<text x="154.9" y="77.4" transform="rotate(-90 154.9 77.4)">D</text>
<text x="203.1" y="77.4" transform="rotate(-90 203.1 77.4)">A</text>
<text x="204.9" y="77.4" transform="rotate(-90 204.9 77.4)">B</text>
<text x="206.8" y="77.4" transform="rotate(-90 206.8 77.4)">C</text>
<text x="208.6" y="77.4" transform="rotate(-90 208.6 77.4)">D</text>
<text x="243.8" y="77.4" transform="rotate(-90 243.8 77.4)">A</text>
<text x="245.6" y="77.4" transform="rotate(-90 245.6 77.4)">B</text>
<text x="247.5" y="77.4" transform="rotate(-90 247.5 77.4)">C</text>
<text x="249.3" y="77.4" transform="rotate(-90 249.3 77.4)">D</text>
<text x="24.6" y="81" transform="rotate(-90 24.6 81)">3</text>
<text x="26.4" y="81" transform="rotate(-90 26.4 81)">6</text>
<text x="28.3" y="81" transform="rotate(-90 28.3 81)">7</text>
<text x="30.1" y="81" transform="rotate(-90 30.1 81)">4</text>
<text x="61.6" y="81" transform="rotate(-90 61.6 81)">3</text>
<text x="63.4" y="81" transform="rotate(-90 63.4 81)">6</text>
<text x="65.3" y="81" transform="rotate(-90 65.3 81)">7</text>
<text x="67.1" y="81" transform="rotate(-90 67.1 81)">4</text>
<text x="109.7" y="81" transform="rotate(-90 109.7 81)">3</text>
<text x="111.5" y="81" transform="rotate(-90 111.5 81)">6</text>
<text x="113.4" y="81" transform="rotate(-90 113.4 81)">7</text>
<text x="115.2" y="81" transform="rotate(-90 115.2 81)">4</text>
<text x="148.5" y="81" transform="rotate(-90 148.5 81)">3</text>
<text x="150.4" y="81" transform="rotate(-90 150.4 81)">6</text>
<text x="152.2" y="81" transform="rotate(-90 152.2 81)">7</text>
<text x="154" y="81" transform="rotate(-90 154 81)">4</text>
<text x="202.2" y="81" transform="rotate(-90 202.2 81)">3</text>
<text x="204" y="81" transform="rotate(-90 204 81)">6</text>
<text x="205.9" y="81" transform="rotate(-90 205.9 81)">7</text>
<text x="207.7" y="81" transform="rotate(-90 207.7 81)">4</text>
<text x="242.9" y="81" transform="rotate(-90 242.9 81)">3</text>
<text x="244.7" y="81" transform="rotate(-90 244.7 81)">6</text>
<text x="246.6" y="81" transform="rotate(-90 246.6 81)">7</text>
<text x="248.4" y="81" transform="rotate(-90 248.4 81)">4</text>
<text x="194.8" y="100.5" transform="rotate(-90 194.8 100.5)">15</text>
<text x="196.6" y="100.5" transform="rotate(-90 196.6 100.5)">1</text>
<text x="198.5" y="100.5" transform="rotate(-90 198.5 100.5)">2</text>
<text x="200.3" y="100.5" transform="rotate(-90 200.3 100.5)">3</text>
<text x="202.2" y="100.5" transform="rotate(-90 202.2 100.5)">4</text>
<text x="204" y="100.5" transform="rotate(-90 204 100.5)">5</text>
<text x="205.9" y="100.5" transform="rotate(-90 205.9 100.5)">6</text>
<text x="207.7" y="100.5" transform="rotate(-90 207.7 100.5)">7</text>
<text x="209.5" y="100.5" transform="rotate(-90 209.5 100.5)">9</text>
<text x="17.2" y="102.4" transform="rotate(-90 17.2 102.4)">15</text>
<text x="18.1" y="107.2" transform="rotate(-90 18.1 107.2)">Q0</text>
<text x="19" y="102.4" transform="rotate(-90 19 102.4)">1</text>
<text x="19.9" y="107.2" transform="rotate(-90 19.9 107.2)">Q1</text>
<text x="20.9" y="102.4" transform="rotate(-90 20.9 102.4)">2</text>
<text x="21.8" y="107.2" transform="rotate(-90 21.8 107.2)">Q2</text>
<text x="22.7" y="102.4" transform="rotate(-90 22.7 102.4)">3</text>
<text x="23.6" y="107.2" transform="rotate(-90 23.6 107.2)">Q3</text>
<text x="24.6" y="102.4" transform="rotate(-90 24.6 102.4)">4</text>
<text x="25.5" y="107.2" transform="rotate(-90 25.5 107.2)">Q4</text>
<text x="26.4" y="102.4" transform="rotate(-90 26.4 102.4)">5</text>
<text x="27.3" y="107.2" transform="rotate(-90 27.3 107.2)">Q5</text>
<text x="28.3" y="102.4" transform="rotate(-90 28.3 102.4)">6</text>
<text x="29.2" y="107.2" transform="rotate(-90 29.2 107.2)">Q6</text>
<text x="30.1" y="102.4" transform="rotate(-90 30.1 102.4)">7</text>
<text x="31" y="107.2" transform="rotate(-90 31 107.2)">Q7</text>
<text x="32" y="102.4" transform="rotate(-90 32 102.4)">9</text>
<text x="32.9" y="107.5" transform="rotate(-90 32.9 107.5)">Q7'</text>
<text x="102.3" y="102.4" transform="rotate(-90 102.3 102.4)">15</text>
<text x="103.2" y="107.2" transform="rotate(-90 103.2 107.2)">Q0</text>
<text x="104.1" y="102.4" transform="rotate(-90 104.1 102.4)">1</text>
<text x="105" y="107.2" transform="rotate(-90 105 107.2)">Q1</text>
<text x="106" y="102.4" transform="rotate(-90 106 102.4)">2</text>
<text x="106.9" y="107.2" transform="rotate(-90 106.9 107.2)">Q2</text>
<text x="107.8" y="102.4" transform="rotate(-90 107.8 102.4)">3</text>
<text x="108.7" y="107.2" transform="rotate(-90 108.7 107.2)">Q3</text>
<text x="109.7" y="102.4" transform="rotate(-90 109.7 102.4)">4</text>
<text x="110.6" y="107.2" transform="rotate(-90 110.6 107.2)">Q4</text>
<text x="111.5" y="102.4" transform="rotate(-90 111.5 102.4)">5</text>
<text x="112.4" y="107.2" transform="rotate(-90 112.4 107.2)">Q5</text>
<text x="113.4" y="102.4" transform="rotate(-90 113.4 102.4)">6</text>
<text x="114.3" y="107.2" transform="rotate(-90 114.3 107.2)">Q6</text>
<text x="115.2" y="102.4" transform="rotate(-90 115.2 102.4)">7</text>
<text x="116.1" y="107.2" transform="rotate(-90 116.1 107.2)">Q7</text>
<text x="117.1" y="102.4" transform="rotate(-90 117.1 102.4)">9</text>
<text x="118" y="107.5" transform="rotate(-90 118 107.5)">Q7'</text>
<text x="195.7" y="105.3" transform="rotate(-90 195.7 105.3)">Q0</text>
<text x="197.5" y="105.3" transform="rotate(-90 197.5 105.3)">Q1</text>
<text x="199.3" y="105.3" transform="rotate(-90 199.3 105.3)">Q2</text>
<text x="201.2" y="105.3" transform="rotate(-90 201.2 105.3)">Q3</text>
<text x="203.1" y="105.3" transform="rotate(-90 203.1 105.3)">Q4</text>
<text x="204.9" y="105.3" transform="rotate(-90 204.9 105.3)">Q5</text>
<text x="206.8" y="105.3" transform="rotate(-90 206.8 105.3)">Q6</text>
<text x="208.6" y="105.3" transform="rotate(-90 208.6 105.3)">Q7</text>
<text x="210.4" y="105.6" transform="rotate(-90 210.4 105.6)">Q7'</text>
<text x="212.9" y="106.4">74HC595</text>
<text x="35.3" y="108.2">74HC595</text>
<text x="120.4" y="108.2">74HC595</text>
<text x="18.1" y="118.1" transform="rotate(-90 18.1 118.1)">SH_CP</text>
<text x="19.9" y="118.1" transform="rotate(-90 19.9 118.1)">DS</text>
<text x="23.6" y="118.1" transform="rotate(-90 23.6 118.1)">ST_CP</text>
<text x="31" y="118.1" transform="rotate(-90 31 118.1)">MR</text>
<text x="32.9" y="118.1" transform="rotate(-90 32.9 118.1)">OE</text>
<text x="103.2" y="118.1" transform="rotate(-90 103.2 118.1)">SH_CP</text>
<text x="105" y="118.1" transform="rotate(-90 105 118.1)">DS</text>
<text x="108.7" y="118.1" transform="rotate(-90 108.7 118.1)">ST_CP</text>
<text x="116.1" y="118.1" transform="rotate(-90 116.1 118.1)">MR</text>
<text x="118" y="118.1" transform="rotate(-90 118 118.1)">OE</text>
<text x="195.7" y="116.2" transform="rotate(-90 195.7 116.2)">SH_CP</text>
<text x="197.5" y="116.2" transform="rotate(-90 197.5 116.2)">DS</text>
<text x="201.2" y="116.2" transform="rotate(-90 201.2 116.2)">ST_CP</text>
<text x="208.6" y="116.2" transform="rotate(-90 208.6 116.2)">MR</text>
<text x="210.4" y="116.2" transform="rotate(-90 210.4 116.2)">OE</text>
<text x="17.2" y="122.4" transform="rotate(-90 17.2 122.4)">11</text>
<text x="19" y="122.5" transform="rotate(-90 19 122.5)">14</text>
<text x="22.7" y="122.5" transform="rotate(-90 22.7 122.5)">12</text>
<text x="30.1" y="122.5" transform="rotate(-90 30.1 122.5)">10</text>
<text x="32" y="122.5" transform="rotate(-90 32 122.5)">13</text>
<text x="102.3" y="122.4" transform="rotate(-90 102.3 122.4)">11</text>
<text x="104.1" y="122.5" transform="rotate(-90 104.1 122.5)">14</text>
<text x="107.8" y="122.5" transform="rotate(-90 107.8 122.5)">12</text>
<text x="115.2" y="122.5" transform="rotate(-90 115.2 122.5)">10</text>
<text x="117.1" y="122.5" transform="rotate(-90 117.1 122.5)">13</text>
<text x="194.8" y="120.6" transform="rotate(-90 194.8 120.6)">11</text>
<text x="196.6" y="120.7" transform="rotate(-90 196.6 120.7)">14</text>
<text x="200.3" y="120.7" transform="rotate(-90 200.3 120.7)">12</text>
<text x="207.7" y="120.7" transform="rotate(-90 207.7 120.7)">10</text>
<text x="209.5" y="120.7" transform="rotate(-90 209.5 120.7)">13</text>
<text x="195.7" y="130.6" transform="rotate(-90 195.7 130.6)">SH_CP</text>
<text x="197.5" y="127.6" transform="rotate(-90 197.5 127.6)">DS</text>
<text x="201.2" y="130.4" transform="rotate(-90 201.2 130.4)">ST_CP</text>
<text x="18.1" y="134.2" transform="rotate(-90 18.1 134.2)">SH_CP</text>
<text x="23.6" y="134.1" transform="rotate(-90 23.6 134.1)">ST_CP</text>
<text x="103.2" y="132.4" transform="rotate(-90 103.2 132.4)">SH_CP</text>
<text x="108.7" y="132.2" transform="rotate(-90 108.7 132.2)">ST_CP</text>
<text x="101.3" y="147.7" transform="rotate(-90 101.3 147.7)">ST_CP</text>
<text x="106.9" y="147.7" transform="rotate(-90 106.9 147.7)">SH_CP</text>
<text x="112.4" y="147.7" transform="rotate(-90 112.4 147.7)">DS</text>
<text x="118" y="149.5" transform="rotate(-90 118 149.5)">SDA</text>
<text x="123.5" y="149.5" transform="rotate(-90 123.5 149.5)">SCL</text>
<text x="165.4" y="149.1">SCL</text>
<text x="181.4" y="148.3">6</text>
<text x="185" y="149.1">SCL</text>
<text x="190.5" y="149.1">X1</text>
<text x="195.2" y="148.3">1</text>
<text x="134.1" y="151">VCC</text>
<text x="165.2" y="151">SDA</text>
<text x="181.4" y="150.2">5</text>
<text x="181.4" y="155.7">7</text>
<text x="185" y="151">SDA</text>
<text x="204" y="150.4" transform="rotate(-90 204 150.4)">2</text>
<text x="93.4" y="161.2">5</text>
<text x="181.4" y="159.4">3</text>
<text x="185" y="160.2">VBAT</text>
<text x="185" y="156.5">SOUT</text>
<text x="190.5" y="160.2">X2</text>
<text x="195.2" y="159.4">2</text>
<text x="204" y="158.7" transform="rotate(-90 204 158.7)">1</text>
<text x="208.2" y="156.3">CRYSTAL</text>
<text x="54.7" y="162.1">PB0/MOSI/DI/SDA/AIN0/OC0A/OC1A/AREF/PCINT0</text>
<text x="59.9" y="165.8">PB2/SCK/USCK/SCL/ADC1/T0/INT0/PCINT2</text>
<text x="61.9" y="164">PB1/MISO/DO/AIN1/OC0B/OC1A/PCINT1</text>
<text x="64" y="167.6">PB3/ADC3/OC1B/CLKI/XTAL1/PCINT3</text>
<text x="93.4" y="166.8">2</text>
<text x="93.4" y="164.9">7</text>
<text x="93.4" y="163.1">6</text>
<text x="183.9" y="163.1">DS1307</text>
<text x="63.2" y="169.5">PB4/ADC2/OC1B/CLKO/XTAL2/PCINT4</text>
<text x="71.9" y="171.4">PB5/ADC0/RESET/PCINT5</text>
<text x="93.4" y="170.5">1</text>
<text x="93.4" y="168.7">3</text>
<text x="180.5" y="169.3">5V</text>
<text x="52.6" y="174.2">ATTINY85</text>
<text x="210.9" y="183.7">FILE NAME:</text>
<text x="257.7" y="183.3">DATE:</text>
<text x="210.8" y="191.6">PATH:</text>
<text x="210.9" y="187.7">DESIGN TITLE:</text>
<text x="257.9" y="190.2">PAGE:</text>
<text x="210.9" y="195.2">BY:</text>
<text x="214.9" y="195.2">@AUTHOR</text>
<text x="244.3" y="195.3">REV:</text>
<text x="257.9" y="195.3">TIME:</text>
<text x="264.3" y="195.3">18:43:36</text>
</g>
</svg>
